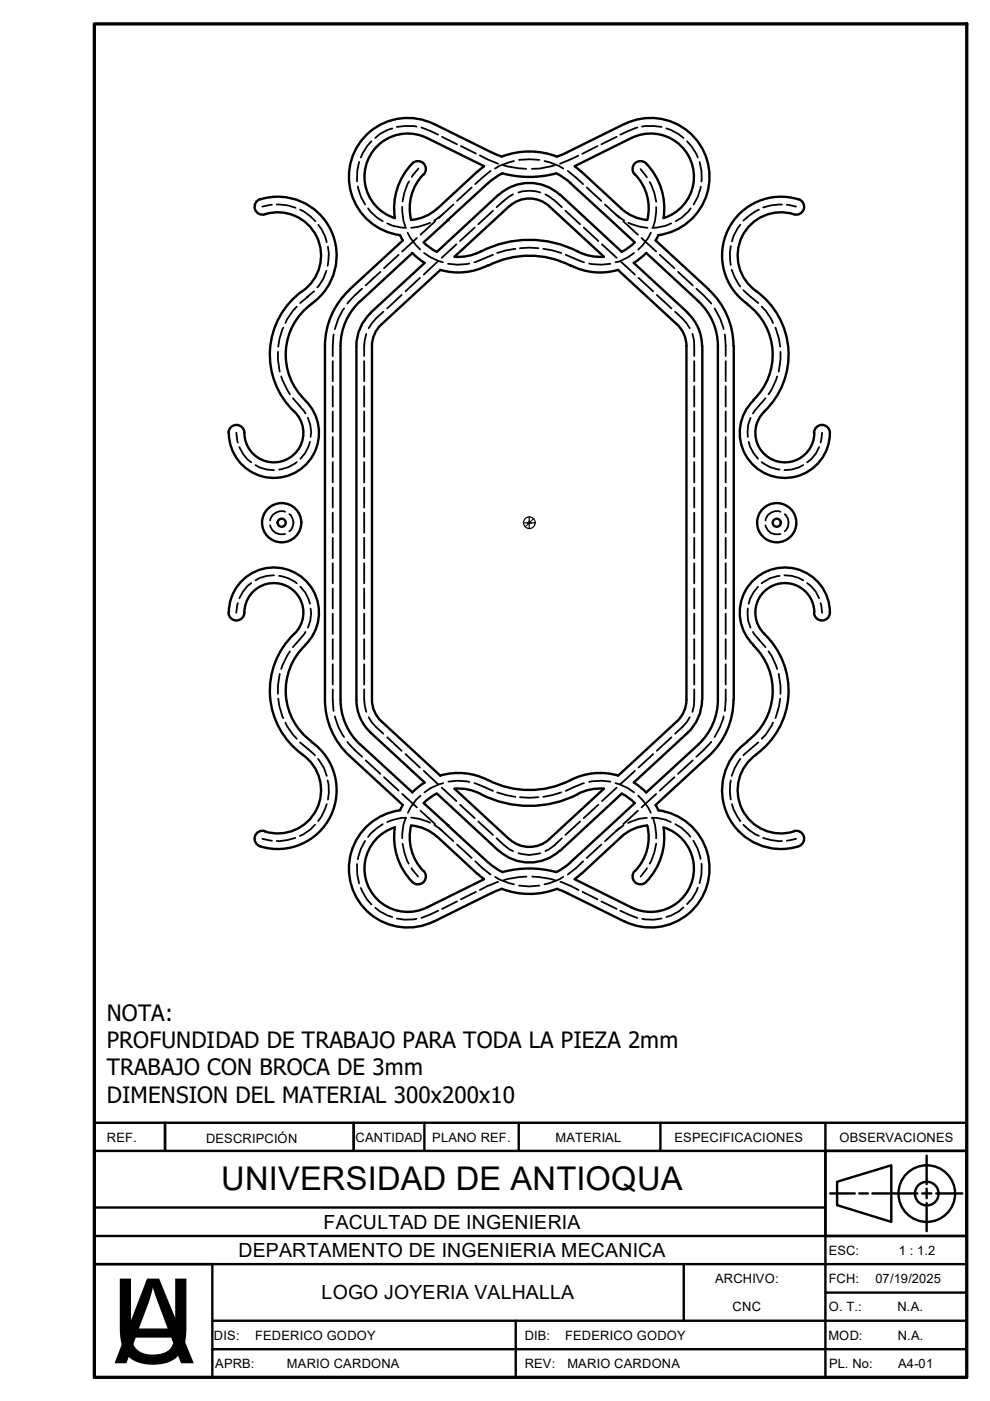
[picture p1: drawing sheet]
<svg xmlns="http://www.w3.org/2000/svg" width="210mm" height="297mm" viewBox="0 0 210 297" stroke-linecap="round" stroke-linejoin="round" font-family="sans-serif">
<!-- layer: Visible (ISO) -->
<g fill="none" stroke="#000" stroke-width=".51">
<path d="M89.8 37a10.3 10.3 0 0 0-2.6 9.6 9.1 9.1 0 0 0 5.5-2.4M89.8 37a1.68 1.68 0 0 0 0-2.4 1.68 1.68 0 0 0-2.4 .1 13.6 13.6 0 0 0-3.7 11.5M92 26.3a12.5 12.5 0 0 0-17.5 7.6 12.5 12.5 0 0 0 10.3 16l.6 1M92 26.3l12.1 5.9M101.2 36.4l-8.5 7.8M101.2 36.4l1.4-1.1-12-6a9.2 9.2 0 0 0-12.7 4.8 9.2 9.2 0 0 0 5.8 12.1M104.1 32.2l2.2 1M106.3 33.2a16.2 16.2 0 0 1 11.8 0M120.3 32.2l12.1-5.9a12.5 12.5 0 0 1 17.5 7.6 12.5 12.5 0 0 1-10.3 16l-.6 1M120.4 32.2l-2.3 1M121 38.8l13.6 12.6-.4 .4-2.4 1.6-13.1-12.1M121 38.8l-1.5-1.1-1.6-1a21.5 21.5 0 0 1-11.4 .1l-2.6 1.6-9 8.3"/>
<path d="M123.3 36.4l8.5 7.8M133.9 29.3l-12.1 6 1.4 1.1M133.9 29.3a9.2 9.2 0 0 1 12.6 4.8 9.2 9.2 0 0 1-5.8 12.1 13.4 13.4 0 0 0-4.1-11.8 1.68 1.68 0 0 0-2.1 .4 1.68 1.68 0 0 0 .1 2.2M134.6 37a10.2 10.2 0 0 1 2.6 9.6 9.2 9.2 0 0 1-5.5-2.4M55.2 42.2a1.68 1.68 0 0 0-1.1 2.1 1.68 1.68 0 0 0 2.1 1.1M55.2 42.3a12.5 12.5 0 0 1 14.9 6.4 12.5 12.5 0 0 1-4.1 15.7M56.2 45.4a9.2 9.2 0 0 1 10.9 4.8 9.2 9.2 0 0 1-3 11.5M85.4 51l-11.3 10.4M87.4 53.6l2.6 2.1M87.4 53.6l-11 10.3a12.9 12.9 0 0 0-4.2 9.5M90 55.7l-11.4 10.6M93.3 57.3l-12.4 11.5a6.3 6.3 0 0 0-2 4.6"/>
<path d="M94.9 46.7l-5.1 4.7 1.3 1.1 1.5 .9M96.4 54.4l11.6-10.7a6.3 6.3 0 0 1 8.5 0l11.5 10.7M103.4 56.3a13.6 13.6 0 0 1-10.1 .9M103.5 56.3a19.1 19.1 0 0 1 17.5 0M105.7 41.3l-13.1 12.1M105.8 41.3a9.6 9.6 0 0 1 12.9 0M121 56.3a13.6 13.6 0 0 0 10.1 .9M122.5 53.3a10.3 10.3 0 0 0 5.5 1.1M122.5 53.3a22.8 22.8 0 0 0-21.2 .3l-2.8 .8h-2.1M131.1 57.3l12.4 11.5M134.4 55.7l11.4 10.6M134.4 55.7l2.6-2.1 11.1 10.3"/>
<path d="M139 51l11.3 10.4M169.3 42.3a12.5 12.5 0 0 0-14.9 6.4 12.5 12.5 0 0 0 4.1 15.7M169.3 42.2a1.68 1.68 0 0 1 1.1 2.1 1.68 1.68 0 0 1-2.1 1.1 9.2 9.2 0 0 0-11 4.8 9.2 9.2 0 0 0 3.1 11.5M64.1 61.7a16.8 16.8 0 0 0-1.1 26.2 6.3 6.3 0 0 1-3.2 9.9 6.3 6.3 0 0 1-8-6.5 1.68 1.68 0 0 0-1.9-1.2 1.68 1.68 0 0 0-1.4 1.7M66 64.5a13.3 13.3 0 0 0-1.3 20.3M68.9 73.3v75M72.2 73.3v75M74.1 61.4a16.2 16.2 0 0 0-5.2 12M75.6 73.3v75M78.6 66.3a9.6 9.6 0 0 0-3 7.1M78.9 73.3v75M143.5 68.8a6.3 6.3 0 0 1 2 4.6"/>
<path d="M145.5 73.3v75M145.8 66.3a9.6 9.6 0 0 1 3 7.1M148.1 63.9a12.9 12.9 0 0 1 4.1 9.5M148.9 73.3v75M150.3 61.4a16.2 16.2 0 0 1 5.2 12M152.2 73.3v75M155.6 73.3v75M158.4 64.5a13.3 13.3 0 0 1 1.3 20.3M160.3 61.7a16.7 16.7 0 0 1 1.7 25.6M64.7 84.9a9.6 9.6 0 0 1-2.9 15.7 9.6 9.6 0 0 1-13.3-8.8M159.8 84.9a9.5 9.5 0 0 0 3 15.7 9.5 9.5 0 0 0 13.1-9.3 1.68 1.68 0 0 0-1.8-1.2 1.68 1.68 0 0 0-1.5 1.7M162.1 87.3a6.3 6.3 0 0 0 1.8 10.2 6.3 6.3 0 0 0 8.8-5.7"/>
<path d="M48.5 129.9a1.68 1.68 0 0 0 1.6 1.7 1.68 1.68 0 0 0 1.7-1.7 6.3 6.3 0 0 1 8.7-5.8 6.3 6.3 0 0 1 1.9 10.3 16.6 16.6 0 0 0 1.7 25.5M48.5 129.9a9.6 9.6 0 0 1 13.3-8.8 9.6 9.6 0 0 1 2.9 15.7 13.4 13.4 0 0 0 1.3 20.4M159.7 136.8a13.3 13.3 0 0 1-1.3 20.4M162 134.4a16.7 16.7 0 0 1-1.7 25.5M172.6 129.9a1.68 1.68 0 0 0 1.7 1.7 1.68 1.68 0 0 0 1.7-1.7 9.6 9.6 0 0 0-13.4-8.8 9.6 9.6 0 0 0-2.8 15.7M172.7 129.9a6.3 6.3 0 0 0-8.8-5.8 6.3 6.3 0 0 0-1.8 10.3M64.1 160a9.2 9.2 0 0 1 3 11.6 9.2 9.2 0 0 1-10.9 4.7M66 157.3a12.4 12.4 0 0 1 4 15.9 12.4 12.4 0 0 1-15.3 6 1.68 1.68 0 0 1-.6-2.1 1.68 1.68 0 0 1 2.1-.9M68.9 148.4a16.2 16.2 0 0 0 5.2 11.9M72.2 148.4a12.9 12.9 0 0 0 4.2 9.4l11 10.2M75.6 148.4a9.6 9.6 0 0 0 3 7M78.6 155.4l11.4 10.5"/>
<path d="M78.9 148.4a6.3 6.3 0 0 0 2 4.5l12.4 11.6M143.5 153l-12.4 11.5M145.5 148.4a6.3 6.3 0 0 1-2 4.6M145.8 155.4l-11.4 10.5 2.6 2.1 11.1-10.2M148.8 148.4a9.6 9.6 0 0 1-3 7M152.2 148.4a12.9 12.9 0 0 1-4.1 9.4M155.5 148.4a16.2 16.2 0 0 1-5.2 11.9M158.5 157.3a12.4 12.4 0 0 0-4 15.9 12.4 12.4 0 0 0 15.2 6 1.68 1.68 0 0 0 .6-2.1 1.68 1.68 0 0 0-2-.9M160.4 160a9.2 9.2 0 0 0-3.1 11.6 9.2 9.2 0 0 0 11 4.7M74.1 160.3l11.3 10.4-.6 1.1a12.5 12.5 0 0 0-10.3 16 12.5 12.5 0 0 0 17.5 7.6M83.7 175.4a9.2 9.2 0 0 0-5.8 12.2 9.2 9.2 0 0 0 12.6 4.8l12.1-6M83.7 175.4a13.4 13.4 0 0 0 4.1 11.9 1.68 1.68 0 0 0 2.1-.4 1.68 1.68 0 0 0-.1-2.3"/>
<path d="M89.9 170.3l5 4.6M90 165.9l-2.6 2.1M92.6 168.3l-1.5 .9-1.3 1.1M92.6 168.3l13.1 12.1M92.7 177.4a9.2 9.2 0 0 0-5.5-2.4 10.2 10.2 0 0 0 2.6 9.7M92.7 177.4l9.9 9M93.3 164.4a13.6 13.6 0 0 1 10.1 1M94.9 175h.1M94.9 175l9 8.2 2.6 1.7a21.7 21.7 0 0 1 11.4 0l1.6-.9 1.5-1.2M96.4 167.2a11.3 11.3 0 0 1 6.8 1.8 22.5 22.5 0 0 0 19.3-.6M96.4 167.2l11.6 10.7a6.3 6.3 0 0 0 8.5 0l11.5-10.7M128 167.2a10.3 10.3 0 0 0-5.5 1.1"/>
<path d="M131.1 164.4a14.2 14.2 0 0 0-11.3 1.5 19.1 19.1 0 0 1-16.3-.5M131.7 177.4a9.2 9.2 0 0 1 5.5-2.4 10.2 10.2 0 0 1-2.6 9.7M131.8 177.4l-10 9M131.8 168.3l-13.1 12.1M131.8 168.3l1.5 .9 1.3 1.1M134.6 170.3l-13.6 12.5M139 170.7l.6 1.1a12.5 12.5 0 0 1 10.3 16 12.5 12.5 0 0 1-17.5 7.6M150.3 160.3l-11.3 10.4M104.1 189.4l-12.1 6M105.8 180.3a9.6 9.6 0 0 0 12.9 0M106.3 188.5l-2.2 .9M106.3 188.4a16.2 16.2 0 0 0 11.8 0"/>
<path d="M118.1 188.5l2.3 .9M120.3 189.4l12.1 6M121.9 186.4l12 6M134.6 184.6a1.68 1.68 0 0 0 0 2.4 1.68 1.68 0 0 0 2.4 0 13.7 13.7 0 0 0 3.7-11.6 9.2 9.2 0 0 1 5.8 12.2 9.2 9.2 0 0 1-12.6 4.8"/>
<circle cx="59.7" cy="110.8" r="4.2"/>
<circle cx="59.7" cy="110.8" r=".86"/>
<circle cx="164.7" cy="110.8" r=".86"/>
<circle cx="164.7" cy="110.8" r="4.2"/>
</g>
<g fill="#000">
<circle cx="94.9" cy="46.7" r=".25"/>
<circle cx="94.9" cy="175" r=".25"/>
</g>
<!-- layer: Hatch (ISO) -->
<path d="M113.1 110l-1.7 1.7" fill="none" stroke="#000" stroke-width=".21"/>
<!-- layer: Border (ISO) -->
<path d="M20 5.1h185v286.9h-185z" fill="none" stroke="#000" stroke-width=".7"/>
<!-- layer: Title (ISO) -->
<g fill="none" stroke="#000" stroke-width=".51">
<path d="M20 238h185v54h-185zM35 238v6M75 238v6M90 238v6M110 238v6M140 238v6M175 238v54M20 256h155M20 244h185M175 244h30v18.1h-30zM176 253h5.2M177.5 250.6l11.5-3.5v12l-11.5-3.6z"/>
<path d="M182.2 253h1.8M185 253h9.5M195.5 253h2M196.5 245v6.1M196.5 252v2M196.5 255.1v5.9M198.5 253h5.5M20 262.1h185M20 268h185M145 268v12M175 274.1h30M20 292v-24h25v24"/>
<path d="M45 286.1h160M45 280h160M109.3 280v12"/>
<circle cx="196.5" cy="253.1" r="6"/>
<circle cx="196.5" cy="253.1" r="2.51"/>
</g>
<!-- layer: Sketch Geometry (ISO) -->
<g fill="none" stroke="#000" stroke-width=".38">
<path d="M75.9 39.5l.6 2.2 .9 1.7M76.1 34.3l-.3 1.9-.1 2.3M78.7 30l-.9 1-1.3 2.4M83.2 27.2l-1 .3-1.7 .9-.9 .9M86.7 38.5l-1 2.4-.4 1.8M88.3 26.8l-2.5-.1-1.7 .2M88.7 35.7l-1.4 1.8M89.3 27l3.6 1.6M93.7 29l3.2 1.6M97.7 31l3.2 1.6M100 39.7l-3.1 2.9M101.7 32.9l3.9 1.8"/>
<path d="M104 36.2l-3.2 2.8M106.7 35l3.2 .7 1.7 .1M109 34.1l-3.1 1.1-.9 .5M110 33.9l2.2-.1 2.2 .1M115.4 34.1l3.1 1.1 .9 .5M117.6 35l-3.2 .7-1.6 .1M120.4 36.2l3.2 2.8M122.6 33l-3.9 1.7M124.4 39.7l3.1 2.9M126.7 31l-3.3 1.6M130.7 29l-3.2 1.6M135.1 27l-3.6 1.6"/>
<path d="M135.8 35.9l1.4 1.7M136.1 26.8l2.5-.1 1.7 .2M137.7 38.6l1 2.3 .4 1.9M141.3 27.2l.9 .3 1.7 .9 1 .9M145.7 30l.9 1 1.4 2.4M148.3 34.3l.4 1.9v2.3M148.6 39.5l-.6 2.2-.9 1.7M57.7 43.4l-2.1 .4M58.7 43.4l2.3 .1 1.7 .6M63.6 44.4l2.2 1.5 1.1 1M67.5 47.7l.7 .9 .8 1.6 .3 1.2M69.2 57.4l-.6 1.6-1.4 1.9"/>
<path d="M69.5 52.3l.2 1.5-.2 2.6M78 44.2l.5 .7 1.4 1.3 1.3 .7M80.6 57.6l-3.1 2.9M82.1 47.4l1.1 .5 2.9 .4M84.5 54l-3.1 2.9M85.3 43.9l.2 2.8 .5 1.5M86.4 49.3l.6 1.1 2.1 2.5M88.4 50.5l-3.1 2.8M89 58.9l-3 2.9M89.9 53.6l1.3 .9 2.7 1.1M91.2 47.2l-2.4 .9-1.6 .2M92.3 46.9l-3.1 2.9"/>
<path d="M92.9 55.4l-3 2.8M93.8 45.5l-1.7 1.2M96.1 43.4l-3.1 2.8M96.8 51.8l-3.1 2.9M99.5 55.9l-2.5 .2-2-.2M100.6 48.2l-3.1 2.9M104.5 54l-3.9 1.6M104.5 44.7l-3.1 2.8M108.8 41.2l-1.9 1.3-1.6 1.4M109.3 52.8l-2 .3-1.9 .5M109.9 40.8a7.2 7.2 0 0 1 4.7 0M110.2 52.6l2-.1 2 .1"/>
<path d="M115.2 52.8l1.9 .3 1.9 .5M115.6 41.2l2 1.3 1.5 1.4M119.9 44.7l3.1 2.8M120 54l3.8 1.6M123.8 48.2l3.1 2.9M124.9 55.9l2.6 .2 1.9-.2M127.6 51.8l3.1 2.9M128.3 43.4l3.1 2.8M130.6 45.5l1.7 1.2M131.5 55.4l3.1 2.8M132.1 46.9l3.2 2.9M133.2 47.2l2.4 .9 1.7 .2"/>
<path d="M134.4 53.6l-1.2 .9-1.8 .9-.9 .2M135.4 58.9l3.1 2.9M136 50.5l3.1 2.8M138 49.3l-.6 1.2-2.1 2.4M139.1 43.9l-.2 2.9-.5 1.5M139.9 54l3.1 2.9M142.3 47.4l-1.1 .5-2.9 .4M143.8 57.6l3.1 2.9M146.4 44.2l-.5 .7-1.4 1.3-1.2 .7M154.9 52.2l-.2 1.4 .2 2.6M155.1 57.2l.7 1.6 1.2 2M157 47.6l-1.5 2.5-.3 1.1"/>
<path d="M160.9 44.4l-2.2 1.4-1.1 1M165.8 43.4l-2.4 .1-1.6 .5M166.8 43.4l2 .4M58.9 74.6v1.6l.4 2.6M59.6 79.8l1.9 3.8M60.1 69.5l-.9 2.4-.2 1.6M62.9 65l-.8 .9-1.3 1.8-.3 .8M65.3 62.9l-1.7 1.3M66.6 61.8l-1.6 1.2M70.5 76.6v4.2M70.7 70.9l-.2 4.6M73 65.4a12 12 0 0 0-2 4.4"/>
<path d="M76.8 61.2l-1.6 1.4-1.5 1.8M77.2 76.6v4.2M77.7 70.8l-.5 2.5v2.2M81.3 66.1l-1.5 1.4-1.6 2.1M85.2 62.5l-3.1 2.9M139.3 62.5l3.1 2.9M143.1 66.1l1.6 1.4 1.5 2.1M146.8 70.8l.3 1.3 .1 3.4M147.2 76.6v4.2M147.6 61.2l3.2 3.2M151.5 65.4a13.5 13.5 0 0 1 1.9 4.4M153.7 70.9l.2 4.6"/>
<path d="M153.9 76.6v4.2M157.6 61.5l3.2 2.7M161.5 65l.9 .9 1.2 1.8 .3 .8M164.4 69.5l.8 2.4 .2 1.6M164.8 79.8l-1.2 2.7-.7 1.1M165.5 74.6v1.6l-.4 2.6M50.1 91.7l.3 2.1M50.7 94.8l.8 1.4 1 1.2 .8 .6M54.2 98.6l.9 .5 1.5 .5 1.5 .1M62.1 84.4l2.7 3.3M62.9 98a7 7 0 0 1-3.7 1.6M65.3 88.6l.5 1.5 .2 1.5-.2 1"/>
<path d="M65.7 93.6l-1 2.5-1 1.2M70.5 81.9v4.3M70.5 87.2v4.4M70.5 92.6v4.3M70.5 98v4.3M77.2 81.9v4.3M77.2 87.2v4.4M77.2 92.6v4.3M77.2 98v4.3M147.2 81.9v4.3M147.2 87.2v4.4M147.2 92.6v4.3"/>
<path d="M147.2 98v4.3M153.9 81.9v4.3M153.9 87.2v4.4M153.9 92.6v4.3M153.9 98v4.3M158.7 93.6l.3 1.1 .8 1.4 .9 1.2M159.1 88.6l-.5 1.5v2.5M161.5 98a7 7 0 0 0 3.8 1.6M162.3 84.4l-2.7 3.3M170.3 98.6l-.9 .5-1.5 .5-1.6 .1M173.7 94.8l-.7 1.4-1 1.2-.9 .6M174.3 91.7l-.3 2.1"/>
<path d="M57.3 111.4a2.46 2.46 0 0 0 3.2 1.8M60.5 108.5a2.46 2.46 0 0 0-3.2 1.8M61.3 109a2.29 2.29 0 0 1 0 3.6M70.5 103.4v4.2M70.5 108.7v4.3M70.5 114v4.3M70.5 119.4v4.3M77.2 103.4v4.2M77.2 108.7v4.3M77.2 114v4.3M77.2 119.4v4.3M111.9 110.9h.2"/>
<path d="M112.2 110.5v.2M112.2 110.9v.2M112.3 110.9h.3M147.2 103.4v4.2M147.2 108.7v4.3M147.2 114v4.3M147.2 119.4v4.3M153.9 103.4v4.2M153.9 108.7v4.3M153.9 114v4.3M153.9 119.4v4.3M162.3 111.4a2.4 2.4 0 0 0 3.2 1.8"/>
<path d="M165.5 108.5a2.4 2.4 0 0 0-3.2 1.8M166.4 109a2.4 2.4 0 0 1 0 3.6M50.4 127.9l-.3 2M53.3 123.6l-.8 .7-1 1.2-.8 1.4M58.1 122l-1.5 .1-1.5 .4-.9 .5M59.2 122.1a7 7 0 0 1 3.7 1.6M61.5 138.1l-.7 1-1.2 2.7M63.7 124.4l1 1.2 1 2.4M64.8 134l-2.7 3.2M65.8 129l.2 1-.2 1.6-.5 1.5M70.5 124.8v4.2M70.5 130.1v4.3"/>
<path d="M70.5 135.5v4.2M77.2 124.8v4.2M77.2 130.1v4.3M77.2 135.5v4.2M147.2 124.8v4.2M147.2 130.1v4.3M147.2 135.5v4.2M153.9 124.8v4.2M153.9 130.1v4.3M153.9 135.5v4.2M158.6 129v2.6l.5 1.5M159.6 134l2.7 3.2"/>
<path d="M160.7 124.4l-.9 1.2-.8 1.4-.3 1M162.9 138.1l.7 1 1.2 2.7M165.3 122.1a7 7 0 0 0-3.8 1.6M166.3 122l1.6 .1 1.5 .4 .9 .5M171.1 123.6l.9 .7 1 1.2 .7 1.4M174 127.9l.3 2M59 148.1l.2 1.7 .9 2.5M59.3 142.9l-.4 2.5v1.7M60.5 153.2l1.6 2.6 .8 .8M63.6 157.4l3.2 2.7M70.5 146.2l.2 4.5M70.5 140.8v4.3"/>
<path d="M71 151.9a12 12 0 0 0 2 4.4M73.7 157.3l1.5 1.8 1.6 1.4M77.2 146.2v2.1l.5 2.6M77.2 140.8v4.3M78.2 152.1l.7 1.1 2.4 2.4M82.1 156.3l3.1 2.9M86 159.9l3 2.8M138.5 159.9l-3.1 2.8M142.4 156.3l-3.1 2.9M146.2 152.1l-.7 1.1-2.4 2.4M147.2 146.2l-.1 3.5-.3 1.2M147.2 140.8v4.3"/>
<path d="M150.8 157.3l-3.2 3.2M153.4 151.9a13.5 13.5 0 0 1-1.9 4.4M153.9 146.2l-.2 4.5M153.9 140.8v4.3M160.8 157.4l-3.2 2.7M163.9 153.2l-1.5 2.6-.9 .8M165.1 142.9l.4 2.5v1.7M165.4 148.1l-.2 1.7-.8 2.5M55.6 177.8l2.1 .4M62.6 177.7l-1.6 .4-2.3 .2M66.8 174.9l-1 1-1.5 1-.7 .3M67.4 160.9l1.3 2 .6 1.6"/>
<path d="M69.3 170.5l-1.2 2.7-.7 .9M69.5 165.5l.2 .8v1.8l-.2 1.4M77.4 178.3l-.9 1.6-.6 2.3M77.5 161.2l3.1 2.9M81.2 174.7l-2.7 2.1-.5 .7M81.4 164.8l3.1 2.8M85.3 168.3l3.1 2.9M85.3 178.9l.4 1.8 .7 1.9 .3 .5M86 173.3l-.5 1.6-.2 2.8M86.1 173.4h-1l-3 .9M87.2 173.3l1.6 .3 2.4 .8M89.2 168.7l-1 .9-1.1 1.6-.6 1.1"/>
<path d="M89.2 171.9l3.1 2.8M89.9 163.4l3 2.9M92.1 174.9l1.7 1.2M93 175.5l3.1 2.9M93.7 167l3.1 2.8M94 166l-2.8 1.1-1.2 .9M95.1 165.7l1.9-.2 2.5 .3M96.9 179.1l3.1 2.8M97.5 170.6l3.1 2.9M100.6 166l3.9 1.7M101.4 174.2l3.1 2.8M105.3 177.7l1.6 1.5 1.9 1.3"/>
<path d="M105.4 168l3.9 1M110.2 169l2 .1 2-.1M119 168l-3.8 1M119.1 177.7l-1.5 1.5-2 1.3M123 174.2l-3.1 2.8M123.8 166l-3.8 1.7M126.9 170.6l-3.1 2.9M127.5 179.1l-3.1 2.8M129.4 165.7l-1.9-.2-2.6 .3M130.5 166l2.7 1.1 1.2 .9M130.7 167l-3.1 2.8M131.4 175.5l-3.1 2.9"/>
<path d="M132.2 175l-1.6 1.3M134.6 163.4l-3.1 2.9M135.3 171.9l-3.2 2.8M135.3 168.7l2.1 2.5 .6 1.1M137.2 173.4l-1.7 .2-2.3 .9M138.2 173.4h1.1l1.8 .4 1.1 .5M138.4 173.3l.5 1.6 .2 2.8M139.1 178.9l-.4 1.8-1 2.4M139.1 168.3l-3.1 2.9M143 164.8l-3.1 2.8M143.2 174.7l1.3 .8 1.9 1.9M146.9 161.2l-3.1 2.9"/>
<path d="M147 178.2l.9 1.7 .6 2.2M154.9 165.5l-.2 2.6 .2 1.4M155.2 170.5l.3 1.1 1.5 2.5M157 160.9l-1.2 2-.7 1.6M157.6 174.9l1.1 1 1.4 1 .8 .3M161.8 177.7l1.6 .4 1.8 .3 .6-.1M168.8 177.8l-2 .4M75.7 183.2l.1 2.3 .3 1.8M76.5 188.3l1.3 2.4 .9 1.1M79.6 192.5l.9 .7 1.7 .9 1 .3M84.1 194.7l1.7 .3 2.5-.2M87.2 184.1l1.4 1.8"/>
<path d="M92.9 193.1l-3.6 1.5M96.9 191.1l-3.2 1.6M100.8 182.6l1.5 1.5 1.7 1.3M100.9 189.1l-3.2 1.6M105 185.9l.9 .6 3.1 1M105.6 187l-2.3 .9-1.6 .8M109.9 180.9a7.2 7.2 0 0 0 4.7 0M110 187.8l2.2 .1 2.2-.1M111.6 185.9l-1.7 .1-3.1 .6M112.8 185.9l1.7 .1 3.2 .6M118.8 187l2.3 .9 1.6 .8M119.4 185.9l-.9 .6-3.1 1"/>
<path d="M123.5 189.1l3.2 1.6M123.6 182.6l-1.5 1.5-1.7 1.3M127.5 191.1l3.2 1.6M131.5 193.1l3.6 1.5M137.2 184.1l-1.4 1.8M140.3 194.7l-1.7 .3-2.5-.2M144.9 192.4l-.9 .8-1.7 .9-1 .3M148 188.2l-1.3 2.4-1 1.1M148.7 183.1v2.3l-.4 1.8"/>
</g>
<g fill="none" stroke="#000" stroke-width=".25">
<path d="M110.9 110.9h2.6M112.2 109.6v2.5"/>
<circle cx="112.2" cy="110.8" r="1.24"/>
</g>
<g font-size="25.1">
<text x="23.4" y="289">U</text>
<text x="24.3" y="289">A</text>
</g>
<text font-size="6.9" x="46.9" y="252.4">UNIVERSIDAD DE ANTIOQUA</text>
<g font-size="4.8">
<text x="22.7" y="216.5">NOTA:</text>
<text x="22.7" y="222.3">PROFUNDIDAD DE TRABAJO PARA TODA LA PIEZA 2mm</text>
<text x="22.7" y="228">TRABAJO CON BROCA DE 3mm</text>
<text x="22.7" y="233.8">DIMENSION DEL MATERIAL 300x200x10</text>
</g>
<g font-size="4.1">
<text x="68.6" y="260.5">FACULTAD DE INGENIERIA</text>
<text x="50.5" y="266.6">DEPARTAMENTO DE INGENIERIA MECANICA</text>
<text x="68.2" y="275.5">LOGO JOYERIA VALHALLA</text>
</g>
<g font-size="2.7">
<text x="22.7" y="242">REF.</text>
<text x="43.7" y="242.3">DESCRIPCIÓN</text>
<text x="75.4" y="242">CANTIDAD</text>
<text x="91.6" y="242">PLANO REF.</text>
<text x="117.8" y="242">MATERIAL</text>
<text x="143" y="242">ESPECIFICACIONES</text>
<text x="178" y="242">OBSERVACIONES</text>
<text x="175.7" y="266.1">ESC:</text>
<text x="190.6" y="266.1">1 : 1.2</text>
<text x="151.6" y="272">ARCHIVO:</text>
<text x="175.7" y="272">FCH:</text>
<text x="185.6" y="272">07/19/2025</text>
<text x="155.3" y="278.1">CNC</text>
<text x="175.7" y="278.1">O. T.:</text>
<text x="190.3" y="278.1">N.A.</text>
<text x="45.3" y="284.1">DIS:</text>
<text x="54.1" y="284.1">FEDERICO GODOY</text>
<text x="111.3" y="284.1">DIB:</text>
<text x="119.8" y="284.1">FEDERICO GODOY</text>
<text x="175.6" y="284.1">MOD:</text>
<text x="190.4" y="284.1">N.A.</text>
<text x="45.6" y="290.1">APRB:</text>
<text x="60.8" y="290.1">MARIO CARDONA</text>
<text x="111.3" y="290.1">REV:</text>
<text x="120.3" y="290.1">MARIO CARDONA</text>
<text x="175.8" y="290.1">PL. No:</text>
<text x="190.4" y="290.1">A4-01</text>
</g>
</svg>
